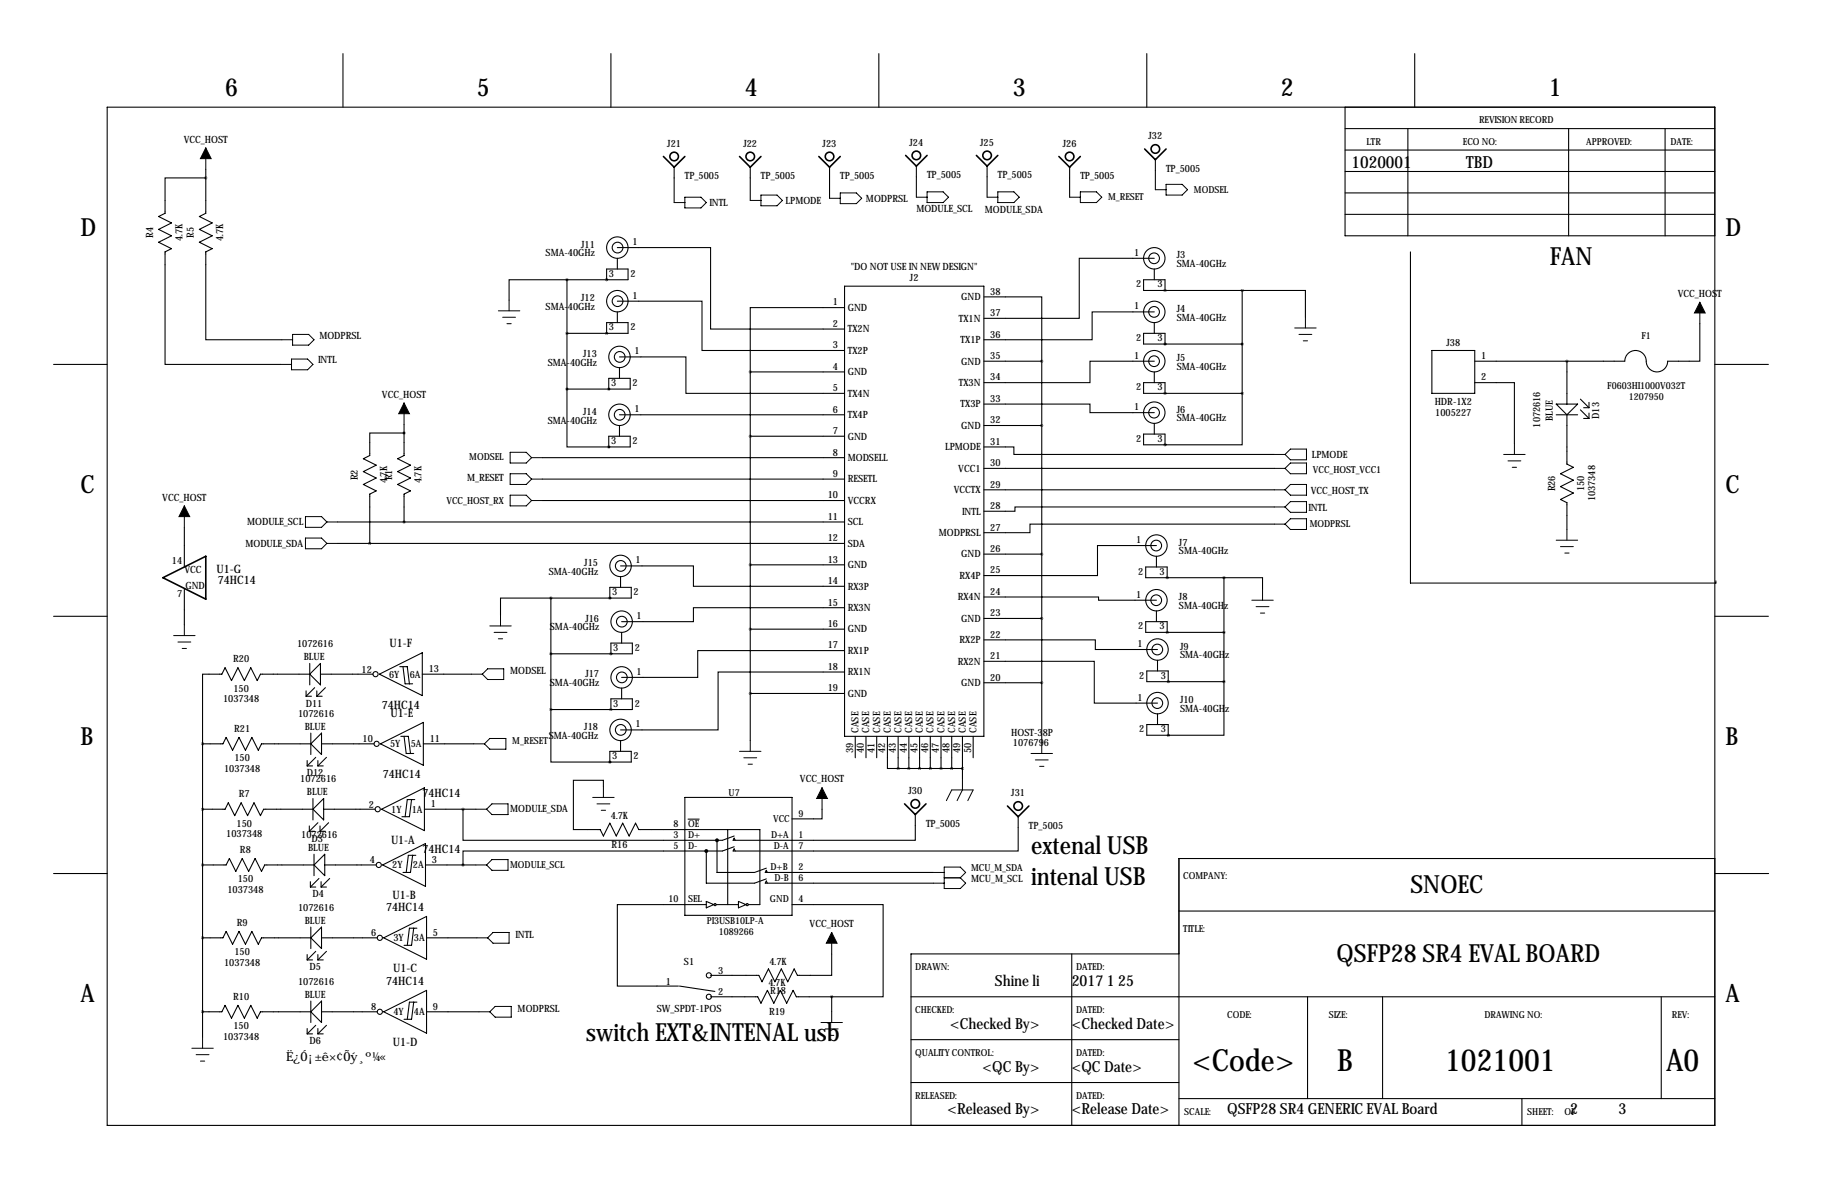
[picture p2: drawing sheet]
<svg xmlns="http://www.w3.org/2000/svg" width="432mm" height="279mm" viewBox="0 0 432 279" stroke-linecap="round" stroke-linejoin="round" font-family="sans-serif">
<g fill="none" stroke="#000" stroke-width=".25">
<path d="M81.3 12.7v12.7M144.8 12.7v12.7M208.3 12.7v12.7M271.8 12.7v12.7M335.3 12.7v12.7M25.4 25.4h381v241.3h-381zM159.8 39.6v8.4M177.8 39.6v7.9M196.6 39.6v7.4M217.2 39.4v7.3M233.9 39.4v7.3M253.5 39.6v7.1"/>
<path d="M273.8 37.8v7.2M318.8 30.5h87.6M318.8 35.6h87.6M318.8 25.4v30.5h87.6M333.7 30.5v25.4M371.8 30.5v25.4M394.6 30.5v25.4M48.8 42.2h-9.7v8.3l-1.5 .8 3 1.5-3 1.6 3 1.5-3 1.5 3 1.5-1.5 .8v26.7h27.4M48.8 40.1v10.4l-1.6 .8 3.1 1.5-3.1 1.6 3.1 1.5-3.1 1.5 3.1 1.5-1.5 .8v20.8h18M146.3 58.7h22.1v19.3h31.8M318.8 45.7h87.6M318.8 50.8h87.6"/>
<path d="M318.8 40.6h87.6M334.3 59.7v78.5h72.4v-.5M134.4 66.3h-13.8v4.8M134.4 66.3h9.4M134.4 79h14.4v-2.5h-5v2.5M134.4 66.3v25.9M143.8 66.3h.1M143.8 79h.1M143.8 63.8h5v2.5h-5zM146.3 71.4h20.1v11.7h33.8M146.3 61.2v2.6M146.3 73.9v2.6"/>
<path d="M200.2 72.9h-22.4v15.2M200.2 67.8h33v106.7h-33zM233.2 70.4h13.7v15.2M271 66.3h5.1v2.5h-5.1zM273.6 61.2h-17.8v14.2h-22.6M273.6 73.9h-14.8v6.6h-25.6M273.6 63.8v2.5M273.6 76.5v2.5M276.1 68.8h.1M276.1 68.8h18.3M294.4 68.8h15v6.4M294.4 68.8v24.4"/>
<path d="M402.8 76.7v8.9h-7.6a2.54 2.54 0 0 1-2.5 2.5 2.54 2.54 0 0 1-2.6-2.5 2.54 2.54 0 0 0-2.5-2.5 2.54 2.54 0 0 0-2.5 2.5h-35.6M12.7 86.4h12.7M134.4 92.2v13.7h9.9M134.4 92.2h9.9M144.3 92.2h.1M144.3 89.7h5.1v2.5h-5.1zM146.8 84.6h15.8v8.6h37.6M146.8 98.3h53.4M146.8 87.1v2.6M177.8 88.1h22.4M177.8 88.1v87.4M233.2 95.8h25.1v2h15.3"/>
<path d="M233.2 85.6h13.7M246.9 85.6v90.4M271 90.7h5.1v2.5h-5.1zM273.6 85.6h-15.3v5.1h-25.1M273.6 88.1v2.6M276.1 81.5h.1M276.1 93.2h.1M276.1 93.2h18.3M276.1 81.5v-2.5h-5.1v2.5h23.4M294.4 93.2v12.2h-18.3M339.3 83.1h10.2v10.1h-10.2zM349.5 90.7h9.4v14.5"/>
<path d="M368.8 98.3h5.1M368.8 95.8h5.1l-2.6 2.5zM371.3 85.6v10.2M371.3 98.3v11.7l1.6 .7-3.1 1.6 3.1 1.5-3.1 1.5 3.1 1.5-3.1 1.6 1.5 .7v6.4M374.5 94.6l2.1 2M374.5 97.1l2.1 2.1M375.3 96.6h1.3M375.3 99.2h1.3M376.6 95.4v1.2M376.6 97.9v1.3M406.4 86.4h12.7M95.8 102.6h-8.2v5.3l-1.5 .8 3.1 1.5-3.1 1.6 3.1 1.5-3.1 1.5 3.1 1.5-1.6 .8v11.7"/>
<path d="M95.8 100.6v7.3l-1.6 .8 3.1 1.5-3.1 1.6 3.1 1.5-3.1 1.5 3.1 1.5-1.5 .8v6.6M128.5 108.5h71.7M128.5 113.5h71.7M128.5 118.6h71.7M144.3 105.9h.1M144.3 103.4h5.1v2.5h-5.1zM146.8 100.8v2.6M177.8 103.4h22.4M233.2 105.9h7.1v1.8h61.7M233.2 116.1h68.8M233.2 111h68.8M233.2 100.8h13.7"/>
<path d="M271 102.9h5.1v2.5h-5.1zM273.6 100.3v2.6M276.1 105.4h.1M43.7 125v9.4M43.7 139.4v8.7M80 123.7h120.2M80 128.8h120.2M147.1 134.1h17.2v4.8h35.9M147.1 136.7v2.5M177.8 133.9h22.4M233.2 131.3h13.7M274.1 129.3h-14v7.1h-26.9"/>
<path d="M274.1 131.8v2.6M276.6 136.9h.1M276.6 136.9v-2.5h-5.1v2.5h18.6M290.1 136.9h9.1v2.8M290.1 136.9v24.6M302 120.1h-61.5v1.1h-7.3M302 124.2h-57.9v2h-10.9M12.7 146h12.7M73.4 159.8h-11.7l-.7 1.5-1.6-3.1-1.5 3.1-1.5-3.1-1.5 3.1-1.6-3.1-.7 1.6h-4.6v16.5M73.4 157.2v5.1M75.9 159.8h12.5M75.9 157.2v5.1l-2.5-2.5z"/>
<path d="M89.9 159.8l10.2-5.1v10.1zM94.7 158h1.8l.5 4.1M95.5 158l.5 4.1h1.8M100.1 159.8h11.7M130.6 141.7h-12v4.1M130.6 154.9h19.3v-2.5h-5.1v2.5M130.6 141.7h19v-2.5h-5.1v2.5M130.6 141.7v26.4M144.5 141.7h.1M144.8 154.9h.1M147.3 149.9v2.5M177.8 149.1h22.4"/>
<path d="M200.2 144h-35.9v3.3h-17M200.2 154.2h-34.8v6.3h-18.1M200.2 159.3h-30v13.7h-23.1M233.2 141.5h27.1v.7h13.8M233.2 151.6h26.4v2.3h14.7M233.2 156.7h26.1v9.9h15M233.2 146.6h13.7M274.1 144.8v2.5M274.3 156.5v2.5M276.6 149.9h.1M276.6 149.9v-2.6h-5.1v2.6h18.6M406.4 146h12.7"/>
<path d="M48 176.3h4.8l.8-1.5 1.5 3 1.5-3 1.6 3 1.5-3 1.5 3 .8-1.5h11.7M48 176.3v69.6M72.5 165h1.3M72.5 163.7v1.3M73.7 176.3l2.5-2.6v5.1zM73.7 173.7v5.1M74.6 163l-2.1 2M74.8 179.5l-2 2M75.1 165h1.3M75.1 163.7v1.3M76.2 176.3h12.4M77.1 163l-2 2"/>
<path d="M77.4 179.5l-2.1 2M90.2 176.3l10.1-5.1v10.2zM95 174.5h1.8l.5 4.1M95.8 174.5l.5 4.1h1.7M100.3 176.3h12M130.6 168.1v12.5h13.9M130.6 168.1h19.3v-2.5h-5.1v2.5M144.5 178.1h5.1v2.5h-5.1zM144.8 168.1h.1M147.1 175.5v2.6M147.3 163.1v2.5M177.8 164.3h22.4"/>
<path d="M202.7 174.5v5.1M205.2 174.5v5.1M207.8 174.5v5.1M210.3 174.5v7.6h2.6M212.9 174.5v7.6M215.4 174.5v7.6M217.9 174.5v7.6M220.5 174.5v7.6M223 174.5v7.6M225.6 174.5v7.6M228.1 174.5v10.2M230.6 174.5v5.1"/>
<path d="M233.2 161.8h13.7M271.8 171.7h5.1v2.5h-5.1zM274.3 169.2v2.5M276.9 174.2h.1M276.9 161.5h.1M276.9 161.5v-2.5h-5.1v2.5h18.3M290.1 161.5v12.7h-13.2M48 191.8h5.3l.8-1.6 1.5 3.1 1.5-3.1 1.6 3.1 1.5-3.1 1.5 3.1 .8-1.5h11.7M72.8 180.2v1.3M72.8 181.5h1.3M73.3 197h1.3M73.3 195.7v1.3"/>
<path d="M74.2 189.2v5.1M75.3 195l-2 2M75.3 180.2v1.3M75.3 181.5h1.3M75.8 197h1.3M75.8 195.7v1.3M76.7 191.8h12.2M76.7 189.2v5.1l-2.5-2.5zM77.9 195l-2.1 2M90.4 191.8l10.2-5.1v10.1zM97.5 189.5l-.5 4h-1.8M98.3 189.5h-1.8l-.5 4"/>
<path d="M100.6 191.8h12.2M109.7 191.8v7.3h61.5l2.8-1M143 186.4v-1.5h-7.1v11.7h6.3l.8 1.5 1.5-3 1.5 3 1.6-3 1.5 3 1.5-3 .8 1.5h28.7v17.8h-2.8M144.5 180.6h.1M162.3 189h25.4v27.9h-25.4zM163.1 194.1h2.6M169.9 199.1v7.7h8.9l2.8-1.1M172.5 196.6v17.8M194.8 191.8v2.3h-7.1M212.9 182.1h15.2M216.9 193v6.1h-43.2l.3-.5 .2 .5M241.3 193.5v8.2h-67.6l.3-.5 .2 .5"/>
<path d="M12.7 207h12.7M48 205h5.6l.8-1.5 1.5 3 1.5-3 1.5 3 1.6-3 1.5 3 .7-1.5h11.7M73.6 210.2h1.2M73.6 208.9v1.3M73.7 219.7v5.1M74.4 205l2.6-2.6v5.1zM74.4 202.4v5.1M75.6 208.2l-2 2M76.1 210.2h1.3M76.1 208.9v1.3M77 205h12.2M78.1 208.2l-2 2"/>
<path d="M90.7 205l10.1-5.1v10.2zM97.8 202.7l-.5 4.1h-1.8M98 220l-.5 4h-1.7M98.6 202.7h-1.8l-.5 4.1M98.8 220h-1.8l-.5 4M100.8 205h12M167.4 214.4h-21.1v19.3h14.5M167.4 201.7v7.6h11.4l2.8-1M167.4 213.6l1.8 .8-1.8 .7zM169.7 214.4h5.3M174 200.7l-2.8 1h-61.5v3.3M175 213.6l1.8 .8-1.8 .7z"/>
<path d="M181.9 206.8l-.3-.6-.2 .6h39.8M181.9 209.3l-.3-.5-.2 .5h39.8M187.7 214.4h21.6v21.8h-12.2M279.4 215.9h127M406.4 203.5h-127v63.2M406.5 207h12.7M48 222.2h4.8l.8-1.5 1.5 3.1 1.5-3.1 1.6 3.1 1.5-3.1 1.5 3.1 .8-1.6h11.7M48 239.8h4.6l.7-1.5 1.6 3 1.5-3 1.5 3 1.5-3 1.6 3 .7-1.5h12M72.8 227.5h1.3M72.8 226.2v1.3M73.7 222.2l2.5-2.5v5.1zM73.7 239.8l2.5-2.6v5.1z"/>
<path d="M73.7 237.2v5.1M74.8 225.5l-2 2M75.3 227.5h1.3M75.3 226.2v1.3M76.2 222.2h13.2M76.2 239.8h13.2M77.4 225.5l-2.1 2M90.9 222.2l10.2-5v10.1zM90.9 239.8l10.2-5.1v10.2zM98 237.5l-.5 4.1h-1.7M98.8 237.5h-1.8l-.5 4.1M101.1 222.2h11.9"/>
<path d="M101.1 239.8h12.4M161 233.7l8.4 1.2M168.4 236.2h11.2l.7 1.5 1.6-3 1.5 3 1.5-3 1.5 3 1.6-3 .7 1.5h8.4M197.1 226.1v5h-8.1l-.8-1.5-1.5 3.1-1.5-3.1-1.6 3.1-1.5-3.1-1.5 3.1-.8-1.6h-11.4M197.1 236.2v3.6M215.9 236.2h190.5M254 226.1v40.6M279.4 226.1h-63.5v40.6M309.9 236.2v24.1M327.7 236.2v24.1M393.7 236.2v24.1M72.8 243.7v1.3"/>
<path d="M72.8 245h1.3M74.8 243l-2 2M75.3 243.7v1.3M75.3 245h1.3M77.4 243l-2.1 2M215.9 246.4h63.5M215.9 256.5h63.5M279.4 260.3h127M360.7 260.3v6.4"/>
<circle cx="146.3" cy="58.7" r="2.54"/>
<circle cx="146.4" cy="58.7" r="1.27"/>
<circle cx="146.3" cy="71.4" r="2.54"/>
<circle cx="146.4" cy="71.4" r="1.27"/>
<circle cx="273.5" cy="61.2" r="1.27"/>
<circle cx="273.5" cy="73.9" r="1.27"/>
<circle cx="273.6" cy="61.2" r="2.54"/>
<circle cx="273.6" cy="73.9" r="2.54"/>
<circle cx="146.8" cy="84.6" r="2.54"/>
<circle cx="146.8" cy="98.3" r="2.54"/>
<circle cx="146.9" cy="84.6" r="1.27"/>
<circle cx="146.9" cy="98.3" r="1.27"/>
<circle cx="273.5" cy="97.8" r="1.27"/>
<circle cx="273.5" cy="85.6" r="1.27"/>
<circle cx="273.6" cy="85.6" r="2.54"/>
<circle cx="273.6" cy="97.8" r="2.54"/>
<circle cx="147.1" cy="134.1" r="2.54"/>
<circle cx="147.1" cy="134.1" r="1.27"/>
<circle cx="274" cy="129.3" r="1.27"/>
<circle cx="274.1" cy="129.3" r="2.54"/>
<circle cx="89" cy="159.8" r=".61"/>
<circle cx="147.3" cy="147.3" r="2.54"/>
<circle cx="147.4" cy="147.3" r="1.27"/>
<circle cx="274" cy="142.2" r="1.27"/>
<circle cx="274.1" cy="142.2" r="2.54"/>
<circle cx="274.3" cy="153.9" r="1.27"/>
<circle cx="274.3" cy="153.9" r="2.54"/>
<circle cx="89.3" cy="176.3" r=".61"/>
<circle cx="147.1" cy="173" r="2.54"/>
<circle cx="147.1" cy="173" r="1.27"/>
<circle cx="147.3" cy="160.5" r="2.54"/>
<circle cx="147.4" cy="160.5" r="1.27"/>
<circle cx="274.3" cy="166.6" r="1.27"/>
<circle cx="274.3" cy="166.6" r="2.54"/>
<circle cx="89.5" cy="191.8" r=".61"/>
<circle cx="89.8" cy="205" r=".61"/>
<circle cx="169.5" cy="214.4" r=".25"/>
<circle cx="177.1" cy="214.4" r=".25"/>
<circle cx="90" cy="239.8" r=".61"/>
<circle cx="90" cy="222.2" r=".61"/>
<circle cx="168" cy="236.2" r=".61"/>
<circle cx="168" cy="231.1" r=".61"/>
</g>
<g fill="none" stroke="#000" stroke-width=".38">
<path d="M157.2 37.1l2.6 2.5 2.5-2.5M175.3 37.1l2.5 2.5 2.5-2.5M194.1 37.1l2.5 2.5 2.5-2.5M214.6 36.8l2.6 2.6 2.5-2.6M231.4 36.8l2.5 2.6 2.6-2.6M251 37.1l2.5 2.5 2.5-2.5M271.3 35.3l2.5 2.5 2.6-2.5M38.6 136.9l10.2-5.1v10.2zM214.4 190.5l2.5 2.5 2.6-2.5M238.8 191l2.5 2.5 2.5-2.5"/>
<circle cx="159.8" cy="37.1" r="1.02"/>
<circle cx="177.8" cy="37.1" r="1.02"/>
<circle cx="196.6" cy="37.1" r="1.02"/>
<circle cx="217.2" cy="36.8" r="1.02"/>
<circle cx="233.9" cy="36.8" r="1.02"/>
<circle cx="253.5" cy="37.1" r="1.02"/>
<circle cx="273.8" cy="35.3" r="1.02"/>
<circle cx="216.9" cy="190.5" r="1.02"/>
<circle cx="241.3" cy="191" r="1.02"/>
</g>
<g fill="none" stroke="#000" stroke-width=".51">
<circle cx="169.9" cy="199.1" r=".2"/>
<circle cx="167.4" cy="201.7" r=".2"/>
</g>
<g fill="none" stroke="#000" stroke-width=".24">
<path d="M48.8 35.1v5M159.8 48h2.5M162.3 46.7h3.8l1.3 1.3-1.3 1.3h-3.8zM177.8 47.5h2.5M180.3 46.2h3.8l1.3 1.3-1.3 1.3h-3.8zM196.6 47h2.5M199.1 45.7h3.8l1.3 1.3-1.3 1.3h-3.8zM217.2 46.7h2.5M219.7 45.5h3.8l1.3 1.2-1.3 1.3h-3.8zM233.9 46.7h2.6M236.5 45.5h3.8l1.3 1.2-1.3 1.3h-3.8zM253.5 46.7h2.5"/>
<path d="M256 45.5h3.8l1.3 1.2-1.3 1.3h-3.8zM273.8 45h2.6M276.4 43.7h3.8l1.2 1.3-1.2 1.2h-3.8zM69.3 79.2h3.9l1.2 1.3-1.2 1.3h-3.9zM118.1 73.7h5.1M119.1 75.2h3.1M120.1 76.7h1.1M120.6 71.1v2.6M306.8 77.7h5.1M307.8 79.2h3.1M309.4 75.2v2.5M402.8 71.6v5.1"/>
<path d="M66.5 86.4h2.6M66.8 80.5h2.5M69.1 85.1h3.8l1.3 1.3-1.3 1.2h-3.8zM95.8 95.5v5.1M308.9 80.8h1M43.7 119.9v5.1M120.9 117.3h3.8l1.3 1.3-1.3 1.3h-3.8zM120.9 107.2h3.8l1.3 1.3-1.3 1.2h-3.8zM120.9 112.3h3.8l1.3 1.2-1.3 1.3h-3.8zM126 118.6h2.5M126 113.5h2.5M126 108.5h2.5"/>
<path d="M302 116.1h2.5M302 111h2.5M302 107.7h2.5M305.8 114.8h3.8v2.5h-3.8l-1.3-1.2zM305.8 106.4h3.8v2.6h-3.8l-1.3-1.3zM305.8 109.7h3.8v2.6h-3.8l-1.3-1.3zM305.8 118.9h3.8v2.5h-3.8l-1.3-1.3zM356.4 107.7h5M357.4 109.2h3M358.4 110.7h1M358.9 105.2v2.5M72.4 122.4h3.8l1.3 1.3-1.3 1.3h-3.8z"/>
<path d="M72.4 127.5h3.8l1.3 1.3-1.3 1.2h-3.8zM77.5 123.7h2.5M77.5 128.8h2.5M299.2 139.7v2.5M302 120.1h2.5M302 124.2h2.5M304.5 124.2l1.3-1.3h3.8v2.6h-3.8zM368.8 128h5.1M369.8 129.5h3.1M370.8 131.1h1.1M371.3 125.5v2.5M41.1 150.6h5.1"/>
<path d="M42.2 152.1h3M43.2 153.7h1M43.7 148.1v2.5M111.8 159.8h2.5M115.6 158.5h3.8v2.5h-3.8l-1.3-1.2zM116.1 148.3h5.1M117.1 149.9h3M118.1 151.4h1M118.6 145.8v2.5M296.7 142.2h5.1M297.7 143.8h3M298.7 145.3h1"/>
<path d="M112.3 176.3h2.5M116.1 175h3.8v2.5h-3.8l-1.3-1.2zM175.3 178.1h5M176.3 179.6h3M177.8 175.5v2.6M244.3 178.6h5.1M246.9 176v2.6M112.8 191.8h2.5M115.3 191.8l1.3-1.3h3.8v2.5h-3.8zM140.5 189h5M141.5 190.5h3M142.5 192h1"/>
<path d="M143 186.4v2.6M177.3 181.1h1M194.8 186.7v5.1M224.3 189.7l1.3-2.5h5l-1.2 2.5M228.1 184.7v2.5l-1.3 2.5M245.4 180.1h3M246.4 181.6h1M112.8 205h2.5M115.3 205l1.3-1.3h3.8v2.5h-3.8zM221.2 206.8h2.6M221.2 209.3h2.6M223.8 205.5h3.8l1.3 1.3-1.3 1.2 1.3 1.3-1.3 1.3h-3.8z"/>
<path d="M223.8 208h3.8M113 222.2h2.6M113.5 239.8h2.6M116.1 239.8l1.2-1.3h3.9v2.5h-3.9zM116.8 221h3.8v2.5h-3.8l-1.2-1.3zM197.1 221v5.1M197.1 239.8v2.5M45.5 248.4h5M46.5 249.9h3M47.5 251.5h1M48 245.9v2.5M194.6 242.3h5"/>
<path d="M195.6 243.8h3M196.6 245.4h1"/>
</g>
<path d="M48.8 35.1l1.2 2.5h-2.5zM402.8 71.6l1.3 2.6h-2.5zM95.8 95.5l1.2 2.5h-2.5zM43.7 119.9l1.3 2.5h-2.6zM194.8 186.7l1.3 2.5h-2.6zM197.1 221l1.3 2.5h-2.6z" fill="#000" stroke="#000" stroke-width=".24"/>
<path d="M95.7 102.6a.05 .05 0 0 0 .1 0 .05 .05 0 0 0-.1 0zM95.7 123.7a.05 .05 0 0 0 .1 0 .05 .05 0 0 0-.1 0zM87.6 128.8a.05 .05 0 0 0 .1 0 .05 .05 0 0 0-.1 0zM48.7 42.2a.05 .05 0 0 0 .1 0 .05 .05 0 0 0-.1 0zM144.2 105.9a.05 .05 0 0 0 .1 0 .05 .05 0 0 0-.1 0zM143.7 66.3a.05 .05 0 0 0 .1 0 .05 .05 0 0 0-.1 0zM134.3 66.3a.05 .05 0 0 0 .1 0 .05 .05 0 0 0-.1 0zM143.7 79a.05 .05 0 0 0 .1 0 .05 .05 0 0 0-.1 0zM134.3 79a.05 .05 0 0 0 .1 0 .05 .05 0 0 0-.1 0zM144.2 92.2a.05 .05 0 0 0 .1 0 .05 .05 0 0 0-.1 0zM134.3 92.2a.05 .05 0 0 0 .1 0 .05 .05 0 0 0-.1 0zM130.5 141.7a.05 .05 0 0 0 .1 0 .05 .05 0 0 0-.1 0zM130.5 154.9a.05 .05 0 0 0 .1 0 .05 .05 0 0 0-.1 0zM130.5 168.1a.05 .05 0 0 0 .1 0 .05 .05 0 0 0-.1 0zM276.8 174.2a.05 .05 0 0 0 .1 0 .05 .05 0 0 0-.1 0zM290 136.9a.05 .05 0 0 0 .1 0 .05 .05 0 0 0-.1 0zM290 149.9a.05 .05 0 0 0 .1 0 .05 .05 0 0 0-.1 0zM109.7 191.8a.05 .05 0 0 0 .1 0 .05 .05 0 0 0-.1 0zM109.7 205a.05 .05 0 0 0 .1 0 .05 .05 0 0 0-.1 0zM371.3 85.6a.05 .05 0 0 0 .1 0 .05 .05 0 0 0-.1 0zM212.8 182.1a.05 .05 0 0 0 .1 0 .05 .05 0 0 0-.1 0zM217.9 182.1a.05 .05 0 0 0 .1 0 .05 .05 0 0 0-.1 0zM220.4 182.1a.05 .05 0 0 0 .1 0 .05 .05 0 0 0-.1 0zM225.5 182.1a.05 .05 0 0 0 .1 0 .05 .05 0 0 0-.1 0zM276.8 161.5a.05 .05 0 0 0 .1 0 .05 .05 0 0 0-.1 0zM290 161.5a.05 .05 0 0 0 .1 0 .05 .05 0 0 0-.1 0z" fill="#000" stroke="#000" stroke-width=".63"/>
<g font-size="7.3">
<text x="282.6" y="253.9">&lt;Code&gt;</text>
<text x="316.9" y="253.9">B</text>
<text x="342.5" y="253.9">1021001</text>
<text x="394.8" y="253.9">A0</text>
</g>
<g font-size="5.9">
<text x="53.3" y="22.9">6</text>
<text x="113" y="22.9">5</text>
<text x="176.5" y="22.9">4</text>
<text x="240" y="22.9">3</text>
<text x="303.5" y="22.9">2</text>
<text x="367" y="22.9">1</text>
<text x="19" y="55.9">D</text>
<text x="408.9" y="55.9">D</text>
<text x="367.3" y="62.7">FAN</text>
<text x="19" y="116.8">C</text>
<text x="408.9" y="116.8">C</text>
<text x="19" y="176.5">B</text>
<text x="408.9" y="176.5">B</text>
<text x="244.3" y="202.4">extenal USB</text>
<text x="244.3" y="209.8">intenal USB</text>
<text x="334.2" y="211.5">SNOEC</text>
<text x="316.7" y="228">QSFP28 SR4 EVAL BOARD</text>
<text x="19" y="237.5">A</text>
<text x="408.9" y="237.5">A</text>
<text x="138.9" y="246.6">switch EXT&amp;INTENAL usb</text>
</g>
<g font-size="4">
<text x="320.3" y="39.9">1020001</text>
<text x="347.5" y="39.9">TBD</text>
</g>
<g font-size="3.6">
<text x="235.8" y="233.6">Shine li</text>
<text x="254" y="233.6">2017 1 25</text>
<text x="225.2" y="243.8">&lt;Checked By&gt;</text>
<text x="254" y="243.8">&lt;Checked Date&gt;</text>
<text x="232.9" y="253.9">&lt;QC By&gt;</text>
<text x="254" y="253.9">&lt;QC Date&gt;</text>
<text x="224.6" y="264.1">&lt;Released By&gt;</text>
<text x="254" y="264.1">&lt;Release Date&gt;</text>
<text x="290.8" y="264.1">QSFP28 SR4 GENERIC EVAL Board</text>
<text x="372.1" y="264.1">2</text>
<text x="383.5" y="264.1">3</text>
</g>
<text font-size="3" x="67.8" y="251.5">Ë¿Ó¡±ê×¢Õý¸º¼«</text>
<g font-size="2.7">
<text x="51.3" y="135.9">U1-G</text>
<text x="51.6" y="138.4">74HC14</text>
<text x="92.3" y="153.4">U1-F</text>
<text x="90.5" y="168">74HC14</text>
<text x="92.6" y="169.9">U1-E</text>
<text x="90.8" y="184.5">74HC14</text>
<text x="100.2" y="189">74HC14</text>
<text x="92.7" y="200">U1-A</text>
<text x="100.2" y="202.2">74HC14</text>
<text x="91.5" y="215.9">74HC14</text>
<text x="93" y="213.2">U1-B</text>
<text x="91.5" y="233.4">74HC14</text>
<text x="93.2" y="230.4">U1-C</text>
<text x="93.1" y="248">U1-D</text>
</g>
<g font-size="2.4">
<text x="43.5" y="33.8">VCC_HOST</text>
<text x="158.1" y="34.8">J21</text>
<text x="176.2" y="34.8">J22</text>
<text x="195" y="34.8">J23</text>
<text x="215.5" y="34.5">J24</text>
<text x="232.3" y="34.5">J25</text>
<text x="251.9" y="34.8">J26</text>
<text x="272.2" y="33">J32</text>
<text x="276.4" y="40.7">TP_5005</text>
<text x="162.3" y="42.5">TP_5005</text>
<text x="180.3" y="42.5">TP_5005</text>
<text x="199.1" y="42.5">TP_5005</text>
<text x="205.2" y="47.8">MODPRSL</text>
<text x="219.7" y="42.2">TP_5005</text>
<text x="236.5" y="42.2">TP_5005</text>
<text x="256" y="42.5">TP_5005</text>
<text x="168.1" y="48.8">INTL</text>
<text x="186.2" y="48.3">LPMODE</text>
<text x="217.2" y="50.3">MODULE_SCL</text>
<text x="233.4" y="50.5">MODULE_SDA</text>
<text x="36.3" y="56.4" transform="rotate(-90 36.3 56.4)">R4</text>
<text x="43.2" y="57.2" transform="rotate(-90 43.2 57.2)">4.7K</text>
<text x="46" y="56.4" transform="rotate(-90 46 56.4)">R5</text>
<text x="52.9" y="57.2" transform="rotate(-90 52.9 57.2)">4.7K</text>
<text x="137.7" y="58.7">J11</text>
<text x="149.9" y="58.1">1</text>
<text x="129.3" y="60.8">SMA-40GHz</text>
<text x="144.3" y="65.6">3</text>
<text x="149.4" y="65.6">2</text>
<text x="201.7" y="64">&quot;DO NOT USE IN NEW DESIGN&quot;</text>
<text x="268.8" y="60.6">1</text>
<text x="278.9" y="61.2">J3</text>
<text x="278.9" y="63.3">SMA-40GHz</text>
<text x="137.7" y="71.4">J12</text>
<text x="149.9" y="70.8">1</text>
<text x="215.6" y="66.5">J2</text>
<text x="227.8" y="71.1">GND</text>
<text x="234.7" y="69.8">38</text>
<text x="269.2" y="68.1">2</text>
<text x="274.3" y="68.1">3</text>
<text x="397.6" y="70.4">VCC_HOST</text>
<text x="129.3" y="73.5">SMA-40GHz</text>
<text x="197.4" y="72.4">1</text>
<text x="197.4" y="77.5">2</text>
<text x="200.9" y="73.7">GND</text>
<text x="227.2" y="76.2">TX1N</text>
<text x="234.7" y="74.9">37</text>
<text x="268.8" y="73.3">1</text>
<text x="278.9" y="73.9">J4</text>
<text x="278.9" y="76">SMA-40GHz</text>
<text x="75.7" y="80.3">MODPRSL</text>
<text x="144.3" y="78.3">3</text>
<text x="149.4" y="78.3">2</text>
<text x="150.4" y="84">1</text>
<text x="197.4" y="82.5">3</text>
<text x="200.9" y="78.8">TX2N</text>
<text x="200.9" y="83.8">TX2P</text>
<text x="227.7" y="81.3">TX1P</text>
<text x="234.7" y="80">36</text>
<text x="269.2" y="80.8">2</text>
<text x="274.3" y="80.8">3</text>
<text x="342.8" y="82">J38</text>
<text x="75.4" y="86.1">INTL</text>
<text x="129.8" y="86.7">SMA-40GHz</text>
<text x="138.2" y="84.6">J13</text>
<text x="197.4" y="87.6">4</text>
<text x="200.9" y="88.9">GND</text>
<text x="227.8" y="86.4">GND</text>
<text x="234.7" y="85.1">35</text>
<text x="268.8" y="85">1</text>
<text x="278.9" y="85.6">J5</text>
<text x="278.9" y="87.7">SMA-40GHz</text>
<text x="351" y="85.1">1</text>
<text x="90.5" y="94.2">VCC_HOST</text>
<text x="144.8" y="91.5">3</text>
<text x="149.9" y="91.5">2</text>
<text x="197.4" y="92.7">5</text>
<text x="200.9" y="94">TX4N</text>
<text x="227.2" y="91.5">TX3N</text>
<text x="234.7" y="95.2">33</text>
<text x="234.7" y="90.2">34</text>
<text x="269.2" y="92.5">2</text>
<text x="274.3" y="92.5">3</text>
<text x="351" y="90.2">2</text>
<text x="129.8" y="100.4">SMA-40GHz</text>
<text x="138.2" y="98.3">J14</text>
<text x="150.4" y="97.7">1</text>
<text x="197.4" y="97.8">6</text>
<text x="200.9" y="99.1">TX4P</text>
<text x="227.7" y="96.5">TX3P</text>
<text x="227.8" y="101.6">GND</text>
<text x="234.7" y="100.3">32</text>
<text x="268.8" y="97.2">1</text>
<text x="278.9" y="97.8">J6</text>
<text x="278.9" y="99.9">SMA-40GHz</text>
<text x="340" y="96.1">HDR-1X2</text>
<text x="340.1" y="98.6">1005227</text>
<text x="365" y="101.3" transform="rotate(-90 365 101.3)">1072616</text>
<text x="368" y="99.7" transform="rotate(-90 368 99.7)">BLUE</text>
<text x="379" y="99.3" transform="rotate(-90 379 99.3)">D13</text>
<text x="144.8" y="105.2">3</text>
<text x="149.9" y="105.2">2</text>
<text x="197.4" y="102.9">7</text>
<text x="197.4" y="107.9">8</text>
<text x="200.9" y="104.2">GND</text>
<text x="224" y="106.7">LPMODE</text>
<text x="234.7" y="105.4">31</text>
<text x="269.2" y="104.7">2</text>
<text x="274.3" y="104.7">3</text>
<text x="84.8" y="113.8" transform="rotate(-90 84.8 113.8)">R2</text>
<text x="93" y="113.8" transform="rotate(-90 93 113.8)">R1</text>
<text x="197.4" y="113">9</text>
<text x="200.9" y="109.2">MODSELL</text>
<text x="227.1" y="111.8">VCC1</text>
<text x="234.7" y="110.5">30</text>
<text x="310.9" y="108.5">LPMODE</text>
<text x="38.5" y="118.6">VCC_HOST</text>
<text x="91.8" y="114.6" transform="rotate(-90 91.8 114.6)">4.7K</text>
<text x="99.9" y="114.6" transform="rotate(-90 99.9 114.6)">4.7K</text>
<text x="110.7" y="114">M_RESET</text>
<text x="196.2" y="118.1">10</text>
<text x="200.9" y="114.3">RESETL</text>
<text x="200.9" y="119.4">VCCRX</text>
<text x="226" y="116.9">VCCTX</text>
<text x="234.7" y="115.6">29</text>
<text x="310.6" y="117.1">VCC_HOST_TX</text>
<text x="368.6" y="116.5" transform="rotate(-90 368.6 116.5)">R26</text>
<text x="375.5" y="116.4" transform="rotate(-90 375.5 116.4)">150</text>
<text x="378" y="118.8" transform="rotate(-90 378 118.8)">1037348</text>
<text x="58.6" y="124.5">MODULE_SCL</text>
<text x="196.2" y="123.2">11</text>
<text x="200.9" y="124.5">SCL</text>
<text x="228.1" y="121.9">INTL</text>
<text x="234.7" y="125.7">27</text>
<text x="234.7" y="120.7">28</text>
<text x="310.1" y="121.2">INTL</text>
<text x="58.2" y="129.5">MODULE_SDA</text>
<text x="196.2" y="128.3">12</text>
<text x="200.9" y="129.6">SDA</text>
<text x="222.5" y="127">MODPRSL</text>
<text x="234.7" y="130.8">26</text>
<text x="269.3" y="128.7">1</text>
<text x="279.4" y="129.3">J7</text>
<text x="279.4" y="131.4">SMA-40GHz</text>
<text x="40.7" y="133.6">14</text>
<text x="43.7" y="135.7">VCC</text>
<text x="130" y="136.2">SMA-40GHz</text>
<text x="138.5" y="134.1">J15</text>
<text x="150.6" y="133.5">1</text>
<text x="196.2" y="133.3">13</text>
<text x="200.9" y="134.6">GND</text>
<text x="227.4" y="137.2">RX4P</text>
<text x="227.8" y="132.1">GND</text>
<text x="234.7" y="135.9">25</text>
<text x="269.7" y="136.2">2</text>
<text x="274.8" y="136.2">3</text>
<text x="42" y="141.5">7</text>
<text x="43.9" y="139.6">GND</text>
<text x="145.1" y="141">3</text>
<text x="150.2" y="141">2</text>
<text x="196.2" y="138.4">14</text>
<text x="196.2" y="143.5">15</text>
<text x="200.9" y="139.7">RX3P</text>
<text x="227" y="142.3">RX4N</text>
<text x="234.7" y="141">24</text>
<text x="269.3" y="141.6">1</text>
<text x="279.4" y="142.2">J8</text>
<text x="130.3" y="149.4">SMA-40GHz</text>
<text x="138.7" y="147.3">J16</text>
<text x="150.9" y="146.7">1</text>
<text x="196.2" y="148.6">16</text>
<text x="200.9" y="144.8">RX3N</text>
<text x="200.9" y="149.9">GND</text>
<text x="227.8" y="147.3">GND</text>
<text x="234.7" y="146">23</text>
<text x="269.7" y="149.2">2</text>
<text x="274.8" y="149.2">3</text>
<text x="279.4" y="144.3">SMA-40GHz</text>
<text x="70.4" y="153.4">1072616</text>
<text x="145.3" y="154.2">3</text>
<text x="150.4" y="154.2">2</text>
<text x="196.2" y="153.7">17</text>
<text x="200.9" y="155">RX1P</text>
<text x="227.4" y="152.4">RX2P</text>
<text x="234.7" y="151.1">22</text>
<text x="269.5" y="153.3">1</text>
<text x="279.7" y="153.9">J9</text>
<text x="55.2" y="157">R20</text>
<text x="72" y="156.5">BLUE</text>
<text x="85.7" y="159.4">12</text>
<text x="92.2" y="160.6">6Y</text>
<text x="97.1" y="160.6">6A</text>
<text x="101.6" y="159.3">13</text>
<text x="120.9" y="159.8">MODSEL</text>
<text x="138.7" y="160.5">J17</text>
<text x="150.9" y="159.9">1</text>
<text x="196.2" y="158.8">18</text>
<text x="200.9" y="160">RX1N</text>
<text x="227" y="157.5">RX2N</text>
<text x="234.7" y="161.3">20</text>
<text x="234.7" y="156.2">21</text>
<text x="270" y="160.8">2</text>
<text x="275.1" y="160.8">3</text>
<text x="279.7" y="156">SMA-40GHz</text>
<text x="52.9" y="166.4">1037348</text>
<text x="55.3" y="163.9">150</text>
<text x="72.5" y="167.4">D11</text>
<text x="130.3" y="162.6">SMA-40GHz</text>
<text x="145.3" y="167.4">3</text>
<text x="150.4" y="167.4">2</text>
<text x="196.2" y="163.8">19</text>
<text x="200.9" y="165.1">GND</text>
<text x="227.8" y="162.6">GND</text>
<text x="269.5" y="166">1</text>
<text x="279.7" y="166.6">J10</text>
<text x="55.5" y="173.5">R21</text>
<text x="70.6" y="169.9">1072616</text>
<text x="72.2" y="173">BLUE</text>
<text x="138.5" y="173">J18</text>
<text x="150.6" y="172.4">1</text>
<text x="203.5" y="173.7" transform="rotate(-90 203.5 173.7)">CASE</text>
<text x="206" y="173.7" transform="rotate(-90 206 173.7)">CASE</text>
<text x="208.6" y="173.7" transform="rotate(-90 208.6 173.7)">CASE</text>
<text x="211.1" y="173.7" transform="rotate(-90 211.1 173.7)">CASE</text>
<text x="213.6" y="173.7" transform="rotate(-90 213.6 173.7)">CASE</text>
<text x="216.2" y="173.7" transform="rotate(-90 216.2 173.7)">CASE</text>
<text x="218.7" y="173.7" transform="rotate(-90 218.7 173.7)">CASE</text>
<text x="221.3" y="173.7" transform="rotate(-90 221.3 173.7)">CASE</text>
<text x="223.8" y="173.7" transform="rotate(-90 223.8 173.7)">CASE</text>
<text x="226.3" y="173.7" transform="rotate(-90 226.3 173.7)">CASE</text>
<text x="228.9" y="173.7" transform="rotate(-90 228.9 173.7)">CASE</text>
<text x="231.4" y="173.7" transform="rotate(-90 231.4 173.7)">CASE</text>
<text x="270" y="173.5">2</text>
<text x="275.1" y="173.5">3</text>
<text x="279.7" y="168.7">SMA-40GHz</text>
<text x="85.9" y="175.9">10</text>
<text x="92.5" y="177.1">5Y</text>
<text x="97.3" y="177.1">5A</text>
<text x="101.9" y="175.8">11</text>
<text x="130" y="175.1">SMA-40GHz</text>
<text x="145.1" y="179.9">3</text>
<text x="150.2" y="179.9">2</text>
<text x="202.2" y="178.5" transform="rotate(-90 202.2 178.5)">39</text>
<text x="204.7" y="178.5" transform="rotate(-90 204.7 178.5)">40</text>
<text x="207.3" y="178.5" transform="rotate(-90 207.3 178.5)">41</text>
<text x="209.8" y="178.5" transform="rotate(-90 209.8 178.5)">42</text>
<text x="212.3" y="178.5" transform="rotate(-90 212.3 178.5)">43</text>
<text x="214.9" y="178.5" transform="rotate(-90 214.9 178.5)">44</text>
<text x="217.4" y="178.5" transform="rotate(-90 217.4 178.5)">45</text>
<text x="220" y="178.5" transform="rotate(-90 220 178.5)">46</text>
<text x="222.5" y="178.5" transform="rotate(-90 222.5 178.5)">47</text>
<text x="225" y="178.5" transform="rotate(-90 225 178.5)">48</text>
<text x="227.6" y="178.5" transform="rotate(-90 227.6 178.5)">49</text>
<text x="230.1" y="178.5" transform="rotate(-90 230.1 178.5)">50</text>
<text x="239.6" y="174.3">HOST-38P</text>
<text x="240.1" y="176.8">1076796</text>
<text x="53.1" y="182.9">1037348</text>
<text x="55.6" y="180.4">150</text>
<text x="71.2" y="185.4">1072616</text>
<text x="72.7" y="184">D12</text>
<text x="189.6" y="185.4">VCC_HOST</text>
<text x="56.6" y="189">R7</text>
<text x="72.7" y="188.5">BLUE</text>
<text x="87.4" y="191.4">2</text>
<text x="102.1" y="191.3">1</text>
<text x="215.3" y="188.2">J30</text>
<text x="239.7" y="188.7">J31</text>
<text x="56.1" y="195.9">150</text>
<text x="92.7" y="192.6">1Y</text>
<text x="97.6" y="192.6">1A</text>
<text x="120.9" y="192.5">MODULE_SDA</text>
<text x="144.8" y="194.1">4.7K</text>
<text x="219.5" y="195.9">TP_5005</text>
<text x="243.8" y="196.4">TP_5005</text>
<text x="53.6" y="198.4">1037348</text>
<text x="56.9" y="202.2">R8</text>
<text x="71.4" y="198.6">1072616</text>
<text x="73" y="201.7">BLUE</text>
<text x="73.8" y="199.4">D3</text>
<text x="144.9" y="201">R16</text>
<text x="56.3" y="209.1">150</text>
<text x="87.7" y="204.6">4</text>
<text x="93" y="205.8">2Y</text>
<text x="97.8" y="205.8">2A</text>
<text x="102.4" y="204.5">3</text>
<text x="230.1" y="209">MCU_M_SCL</text>
<text x="53.9" y="211.6">1037348</text>
<text x="70.6" y="215.9">1072616</text>
<text x="74.1" y="212.7">D4</text>
<text x="56.1" y="219.5">R9</text>
<text x="72.2" y="218.9">BLUE</text>
<text x="87.9" y="221.9">6</text>
<text x="102.6" y="221.7">5</text>
<text x="191.9" y="219.7">VCC_HOST</text>
<text x="55.6" y="226.4">150</text>
<text x="93.2" y="223">3Y</text>
<text x="98.1" y="223">3A</text>
<text x="122.2" y="222.2">INTL</text>
<text x="53.1" y="228.9">1037348</text>
<text x="70.6" y="233.4">1072616</text>
<text x="73.3" y="229.9">D5</text>
<text x="157.8" y="233.3">1</text>
<text x="162.1" y="228.6">S1</text>
<text x="170.2" y="230.8">3</text>
<text x="182.1" y="233.7">4.7K</text>
<text x="182.4" y="228.6">4.7K</text>
<text x="55.2" y="237">R10</text>
<text x="72.2" y="236.5">BLUE</text>
<text x="87.9" y="239.4">8</text>
<text x="102.6" y="239.3">9</text>
<text x="122.7" y="239.8">MODPRSL</text>
<text x="155.6" y="239.8">SW_SPDT-1POS</text>
<text x="170.2" y="235.9">2</text>
<text x="182.5" y="235.5">R18</text>
<text x="55.3" y="243.9">150</text>
<text x="93.2" y="240.6">4Y</text>
<text x="98.1" y="240.6">4A</text>
<text x="182.2" y="240.6">R19</text>
<text x="52.9" y="246.4">1037348</text>
<text x="73.3" y="247.5">D6</text>
</g>
<g font-size="2.3">
<text x="350.5" y="29.2">REVISION RECORD</text>
<text x="323.8" y="34.3">LTR</text>
<text x="346.7" y="34.3">ECO NO:</text>
<text x="375.9" y="34.3">APPROVED:</text>
<text x="395.9" y="34.3">DATE:</text>
<text x="262.6" y="47.5">M_RESET</text>
<text x="283" y="45.7">MODSEL</text>
<text x="389" y="80.3">F1</text>
<text x="380.9" y="92.2">F0603HI1000V032T</text>
<text x="386" y="94.8">1207950</text>
<text x="111.2" y="109">MODSEL</text>
<text x="311.1" y="112">VCC_HOST_VCC1</text>
<text x="105.8" y="119.4">VCC_HOST_RX</text>
<text x="310.4" y="125">MODPRSL</text>
<text x="121.4" y="176.3">M_RESET</text>
<text x="172.7" y="188.7">U7</text>
<text x="159.6" y="196.1">8</text>
<text x="163.1" y="196.1">OE</text>
<text x="183.2" y="194.8">VCC</text>
<text x="189.2" y="193.5">9</text>
<text x="159.6" y="198.6">3</text>
<text x="159.6" y="201.2">5</text>
<text x="163.1" y="198.6">D+</text>
<text x="163.1" y="201.2">D-</text>
<text x="182.7" y="198.6">D+A</text>
<text x="183.4" y="201.2">D-A</text>
<text x="189.2" y="198.6">1</text>
<text x="189.2" y="201.2">7</text>
<text x="120.9" y="205.7">MODULE_SCL</text>
<text x="182.6" y="206.3">D+B</text>
<text x="183.5" y="208.8">D-B</text>
<text x="189.2" y="206.2">2</text>
<text x="189.2" y="208.8">6</text>
<text x="230.1" y="206.5">MCU_M_SDA</text>
<text x="280.4" y="208.3">COMPANY:</text>
<text x="158.4" y="213.9">10</text>
<text x="163.1" y="213.9">SEL</text>
<text x="182.5" y="213.9">GND</text>
<text x="189.2" y="213.9">4</text>
<text x="167.5" y="219">PI3USB10LP-A</text>
<text x="170.3" y="221.5">1089266</text>
<text x="280.4" y="221">TITLE:</text>
<text x="216.9" y="229.9">DRAWN:</text>
<text x="255" y="229.9">DATED:</text>
<text x="216.9" y="240">CHECKED:</text>
<text x="255" y="240">DATED:</text>
<text x="290.8" y="241.3">CODE:</text>
<text x="315" y="241.3">SIZE:</text>
<text x="351.8" y="241.3">DRAWING NO:</text>
<text x="396.2" y="241.3">REV:</text>
<text x="216.9" y="250.2">QUALITY CONTROL:</text>
<text x="255" y="250.2">DATED:</text>
<text x="216.9" y="260.3">RELEASED:</text>
<text x="255" y="260.3">DATED:</text>
<text x="280.7" y="264.2">SCALE:</text>
<text x="361.9" y="264.2">SHEET:</text>
<text x="370.8" y="264.2">OF</text>
</g>
</svg>
